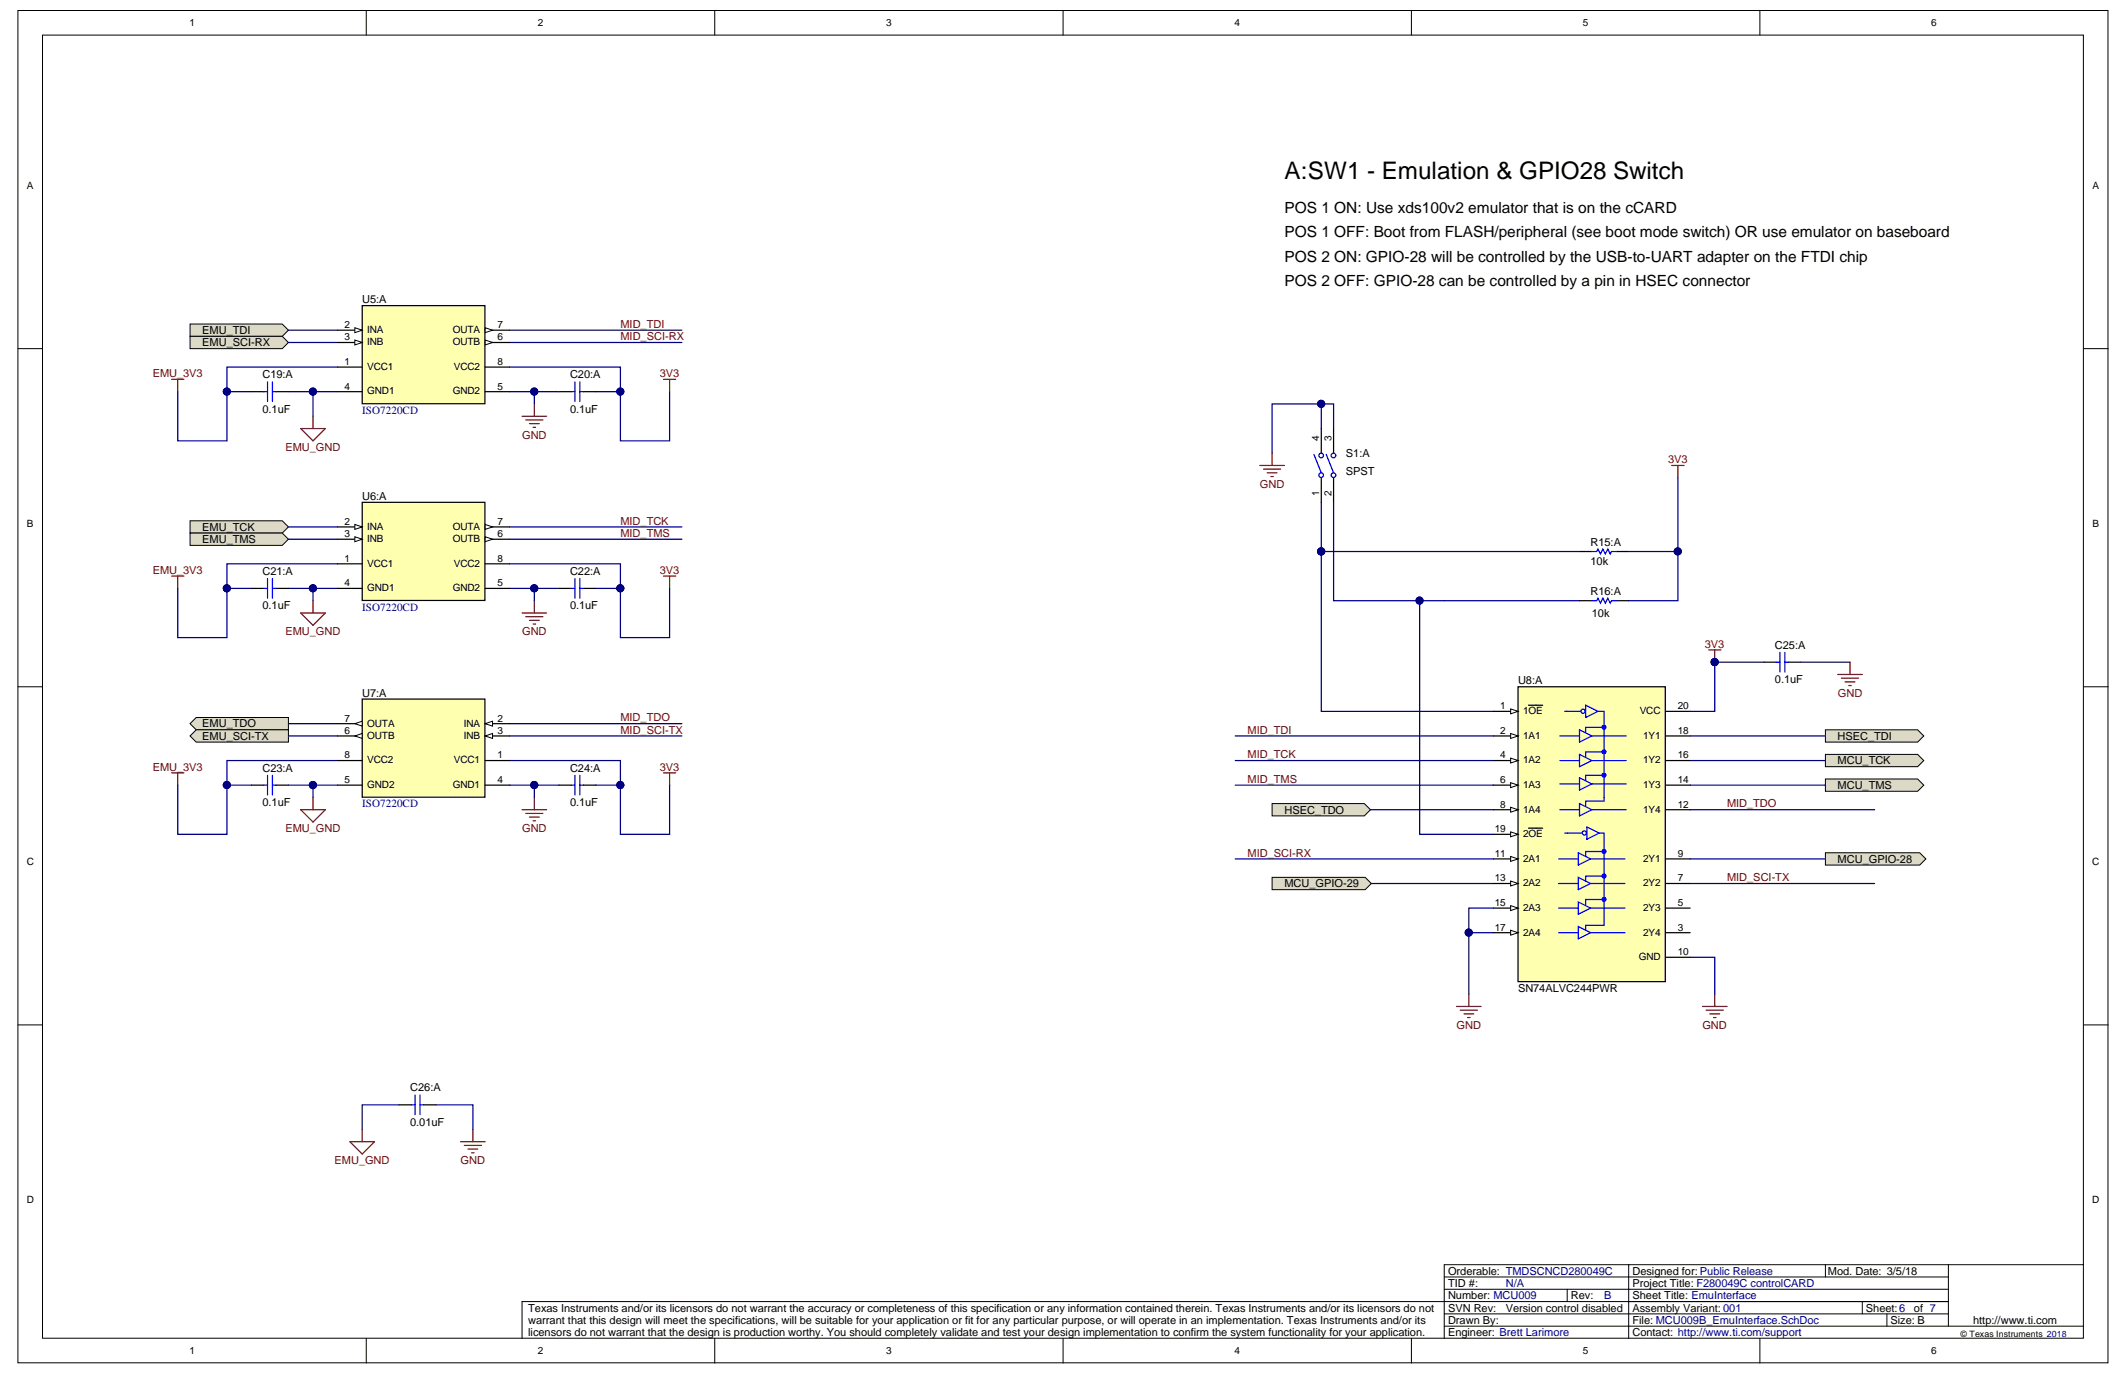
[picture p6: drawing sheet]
<svg xmlns="http://www.w3.org/2000/svg" width="432mm" height="279mm" viewBox="0 0 432 279" stroke-linecap="round" stroke-linejoin="round" font-family="sans-serif">
<g fill="#fff" stroke="#000" stroke-width=".2">
<path d="M3.6 2.1h424.1v274.5h-424.1z"/>
<path d="M8.6 7.1h414.1v264.5h-414.1z"/>
</g>
<g fill="none" stroke="#000" stroke-width=".2">
<path d="M74.3 2.1v5M145 2.1v5M215.7 2.1v5M286.4 2.1v5M357.1 2.1v5M3.6 70.8h5M422.8 70.8h5M3.6 139.4h5M422.8 139.4h5M3.6 208h5M422.8 208h5M293.1 259.2h102.3"/>
<path d="M330.5 256.7h-37.4v14.9M370.4 256.7v2.5M395.4 256.7v12.4M422.8 256.7h-92.3v14.9M74.3 271.6v5M145 271.6v5M215.7 271.6v5M286.4 271.6v5M293.1 269.1h129.7M293.1 266.6h102.3M293.1 261.7h102.3M318 261.7v2.4"/>
<path d="M357.1 271.6v5M377.9 264.1v2.5M382.9 266.6v2.5M395.4 264.1h-289.5v7.5"/>
</g>
<path d="M81 224.2h2.5M86 224.2h2.5" fill="none" stroke="#000" stroke-width=".25"/>
<path d="M83.5 224.2h.7M84.2 222.2v4M85.2 222.2v4M85.2 224.2h.8" fill="none" stroke="#00f" stroke-width=".25"/>
<g fill="none" stroke="#800000" stroke-width=".25">
<path d="M34.8 77h2.5M36.1 77v2.5M134.6 77h2.5M135.9 77v2.5M61 87h5l-2.5 2.5zM63.5 84.5v2.5M105.9 84.5h5M106.7 85.2h3.5M107.4 86h2M108.2 86.7h.5M108.4 82v2.5M34.8 116.9h2.5"/>
<path d="M36.1 116.9v2.5M134.6 116.9h2.5M135.9 116.9v2.5M61 124.4h5l-2.5 2.5zM63.5 121.9v2.5M105.9 124.4h5M106.7 125.2h3.5M107.4 125.9h2M108.2 126.7h.5M108.4 121.9v2.5M34.8 156.8h2.5M36.1 156.8v2.5"/>
<path d="M134.6 156.8h2.5M135.9 156.8v2.5M61 164.3h5l-2.5 2.5zM63.5 161.8v2.5M105.9 164.3h5M106.7 165.1h3.5M107.4 165.8h2M108.2 166.6h.5M108.4 161.8v2.5M71 231.7h5l-2.5 2.5zM73.5 229.2v2.5M93.5 231.7h4.9"/>
<path d="M94.2 232.5h3.5M95 233.2h1.9M95.7 234h.5M96 229.2v2.5"/>
</g>
<g fill="none" stroke="#000080" stroke-width=".25">
<path d="M68.5 79.5h-5v5M68.5 74.5h-22.4v15h-10v-10M103.4 79.5h5v2.5M103.4 74.5h22.5v15h10v-10M68.5 119.4h-5v2.5M68.5 114.4h-22.4v15h-10v-10M103.4 119.4h5v2.5M103.4 114.4h22.5v15h10v-10M68.5 154.3h-22.4v15h-10v-10M68.5 159.3h-5v2.5M103.4 159.3h5v2.5M103.4 154.3h22.5v15h10v-10"/>
<path d="M81 224.2h-7.5v5M88.5 224.2h7.5v5"/>
</g>
<g fill="#000080" stroke="#000080" stroke-width=".2">
<circle cx="63.5" cy="79.5" r=".72"/>
<circle cx="63.5" cy="119.4" r=".72"/>
<circle cx="46" cy="79.5" r=".72"/>
<circle cx="46" cy="119.4" r=".72"/>
<circle cx="46" cy="159.3" r=".72"/>
<circle cx="63.5" cy="159.3" r=".72"/>
<circle cx="108.4" cy="79.5" r=".72"/>
<circle cx="108.4" cy="119.4" r=".72"/>
<circle cx="108.4" cy="159.3" r=".72"/>
<circle cx="125.9" cy="79.5" r=".72"/>
<circle cx="125.9" cy="119.4" r=".72"/>
<circle cx="125.9" cy="159.3" r=".72"/>
</g>
<g fill="#dcd9c7" stroke="#000" stroke-width=".2">
<path d="M38.6 65.8h18.7l1.2 1.2-1.2 1.3h-18.7z" fill-rule="evenodd"/>
<path d="M38.6 68.3h18.7l1.2 1.2-1.2 1.3h-18.7z" fill-rule="evenodd"/>
<path d="M38.6 105.7h18.7l1.2 1.2-1.2 1.3h-18.7z" fill-rule="evenodd"/>
<path d="M38.6 108.2h18.7l1.2 1.2-1.2 1.3h-18.7z" fill-rule="evenodd"/>
<path d="M39.8 145.6h18.7v2.5h-18.7l-1.2-1.2z" fill-rule="evenodd"/>
<path d="M39.8 148.1h18.7v2.5h-18.7l-1.2-1.2z" fill-rule="evenodd"/>
</g>
<path d="M103.4 67h35M103.4 69.5h35M103.4 106.9h35M103.4 109.4h35M103.4 146.9h35M103.4 149.4h35" fill="none" stroke="#000080" stroke-width=".25"/>
<g fill="#dcd9c7" stroke="#000" stroke-width=".2">
<path d="M258.1 163.1h18.7l1.3 1.2-1.3 1.3h-18.7z" fill-rule="evenodd"/>
<path d="M370.4 158.1h18.7l1.3 1.2-1.3 1.3h-18.7z" fill-rule="evenodd"/>
<path d="M370.4 153.1h18.7l1.3 1.2-1.3 1.3h-18.7z" fill-rule="evenodd"/>
<path d="M370.4 148.1h18.7l1.3 1.3-1.3 1.2h-18.7z" fill-rule="evenodd"/>
</g>
<g fill="none" stroke="#000080" stroke-width=".25">
<path d="M46.1 79.5h4.9M58.5 79.5h5M108.4 79.5h5M120.9 79.5h5M46.1 119.4h4.9M58.5 119.4h5M108.4 119.4h5M120.9 119.4h5M46.1 159.3h4.9M58.5 159.3h5M108.4 159.3h5M120.9 159.3h5"/>
<path d="M343 149.4h27.4M343 154.3h27.4M303 189.3h-5v12.5M303 184.3h-5v5"/>
</g>
<path d="M295.6 204.3h4.9M296.3 205h3.5M297 205.8h2M297.8 206.5h.5M298 201.8v2.5" fill="none" stroke="#800000" stroke-width=".25"/>
<g fill="#000080" stroke="#000080" stroke-width=".2">
<circle cx="298" cy="189.3" r=".72"/>
<circle cx="125.9" cy="79.5" r=".72"/>
<circle cx="108.4" cy="79.5" r=".72"/>
<circle cx="63.5" cy="79.5" r=".72"/>
<circle cx="46" cy="79.5" r=".72"/>
<circle cx="46" cy="119.4" r=".72"/>
<circle cx="63.5" cy="119.4" r=".72"/>
<circle cx="108.4" cy="119.4" r=".72"/>
<circle cx="125.9" cy="119.4" r=".72"/>
<circle cx="125.9" cy="159.3" r=".72"/>
<circle cx="108.4" cy="159.3" r=".72"/>
<circle cx="63.5" cy="159.3" r=".72"/>
<circle cx="46" cy="159.3" r=".72"/>
</g>
<g fill="#dcd9c7" stroke="#000" stroke-width=".2">
<path d="M370.4 173.1h19.1l1.3 1.2-1.3 1.3h-19.1z" fill-rule="evenodd"/>
<path d="M258.1 178.1h18.9l1.3 1.2-1.3 1.3h-18.9z" fill-rule="evenodd"/>
</g>
<g fill="none" stroke="#000080" stroke-width=".25">
<path d="M58.5 67h10M58.5 69.5h10M268.1 87v-5h-10v10M268.1 82h2.5v5M340.5 97v14.9h-10M58.5 106.9h10M58.5 109.4h10M268.1 111.9h52.4M270.6 101.9v20h49.9M340.5 111.9v10h-10M288.1 121.9v47.4h14.9M58.5 146.9h10"/>
<path d="M58.5 149.4h10M250.6 149.4h52.4M250.6 154.3h52.4M250.6 159.3h52.4M343 159.3h27.4M250.6 174.3h52.4M278.1 164.3h24.9M278.3 179.3h24.7M343 179.3h37.4M343 174.3h27.4M343 164.3h37.4"/>
</g>
<g fill="#000080" stroke="#000080" stroke-width=".2">
<circle cx="288" cy="121.9" r=".72"/>
<circle cx="268.1" cy="82" r=".72"/>
<circle cx="268.1" cy="111.9" r=".72"/>
<circle cx="340.4" cy="111.9" r=".72"/>
</g>
<g fill="none" stroke="#000" stroke-width=".25">
<path d="M51 79.5h2.5M56 79.5h2.5M113.4 79.5h2.5M118.4 79.5h2.5M268.1 87v5M268.1 97v4.9M270.6 87v5M270.6 97v4.9M51 119.4h2.5M56 119.4h2.5M113.4 119.4h2.5M118.4 119.4h2.5"/>
<path d="M320.5 111.9h2.5M328 111.9h2.5M320.5 121.9h2.5M328 121.9h2.5M51 159.3h2.5M56 159.3h2.5M113.4 159.3h2.5M118.4 159.3h2.5"/>
</g>
<g fill="none" stroke="#00f" stroke-width=".25">
<path d="M53.5 79.5h.8M54.3 77.5v4M55.3 79.5h.7M55.3 77.5v4M115.9 79.5h.8M116.7 77.5v4M117.7 77.5v4M117.7 79.5h.7M266.6 92.2l1.5 3.8M269.1 92.2l1.5 3.8M53.5 119.4h.8M54.3 117.4v4"/>
<path d="M55.3 119.4h.7M55.3 117.4v4M115.9 119.4h.8M116.7 117.4v4M117.7 117.4v4M117.7 119.4h.7M323 111.9h1l.2-.5 .5 1 .5-1 .5 1 .5-1 .5 1 .3-.5h1M323 121.9h1l.2-.5 .5 1 .5-1 .5 1 .5-1 .5 1 .3-.5h1M53.5 159.3h.8M54.3 157.3v4M55.3 159.3h.7M55.3 157.3v4"/>
<path d="M115.9 159.3h.8M116.7 157.3v4M117.7 157.3v4M117.7 159.3h.7"/>
<circle cx="268.1" cy="96.4" r=".47"/>
<circle cx="268.1" cy="92.4" r=".47"/>
<circle cx="270.6" cy="92.4" r=".47"/>
<circle cx="270.6" cy="96.4" r=".47"/>
</g>
<path d="M255.6 94.5h5M256.4 95.2h3.5M257.1 96h2M257.9 96.7h.5M258.1 92v2.5M339.2 94.5h2.5M340.5 94.5v2.5" fill="none" stroke="#800000" stroke-width=".25"/>
<path d="M73.5 141.9h24.9v19.9h-24.9z" fill="#ffffb0" stroke="#000" stroke-width=".25"/>
<path d="M98.4 154.3h5M98.4 146.9h5" fill="none" stroke="#000" stroke-width=".25"/>
<path d="M98.4 146.9l1.5-.5v1z" fill="#fff"/>
<path d="M98.4 146.9l1.5-.5v1z" fill="none" stroke="#000" stroke-width=".2"/>
<path d="M98.4 149.4h5" fill="none" stroke="#000" stroke-width=".25"/>
<path d="M98.4 149.4l1.5-.5v1z" fill="#fff"/>
<path d="M98.4 149.4l1.5-.5v1z" fill="none" stroke="#000" stroke-width=".2"/>
<path d="M68.5 159.3h5M68.5 149.4h5M98.4 159.3h5" fill="none" stroke="#000" stroke-width=".25"/>
<path d="M72 149.4l1.5-.5v1z" fill="#fff"/>
<path d="M72 149.4l1.5-.5v1z" fill="none" stroke="#000" stroke-width=".2"/>
<path d="M68.5 146.9h5" fill="none" stroke="#000" stroke-width=".25"/>
<path d="M72 146.9l1.5-.5v1z" fill="#fff"/>
<path d="M72 146.9l1.5-.5v1z" fill="none" stroke="#000" stroke-width=".2"/>
<path d="M68.5 154.3h5" fill="none" stroke="#000" stroke-width=".25"/>
<path d="M73.5 101.9h24.9v20h-24.9z" fill="#ffffb0" stroke="#000" stroke-width=".25"/>
<path d="M68.5 114.4h5M68.5 106.9h5" fill="none" stroke="#000" stroke-width=".25"/>
<path d="M72 106.4l1.5 .5-1.5 .5z" fill="#fff"/>
<path d="M72 106.4l1.5 .5-1.5 .5z" fill="none" stroke="#000" stroke-width=".2"/>
<path d="M68.5 109.4h5" fill="none" stroke="#000" stroke-width=".25"/>
<path d="M72 108.9l1.5 .5-1.5 .5z" fill="#fff"/>
<path d="M72 108.9l1.5 .5-1.5 .5z" fill="none" stroke="#000" stroke-width=".2"/>
<path d="M68.5 119.4h5M98.4 119.4h5M98.4 109.4h5" fill="none" stroke="#000" stroke-width=".25"/>
<path d="M98.4 108.9l1.5 .5-1.5 .5z" fill="#fff"/>
<path d="M98.4 108.9l1.5 .5-1.5 .5z" fill="none" stroke="#000" stroke-width=".2"/>
<path d="M98.4 106.9h5" fill="none" stroke="#000" stroke-width=".25"/>
<path d="M98.4 106.4l1.5 .5-1.5 .5z" fill="#fff"/>
<path d="M98.4 106.4l1.5 .5-1.5 .5z" fill="none" stroke="#000" stroke-width=".2"/>
<path d="M98.4 114.4h5" fill="none" stroke="#000" stroke-width=".25"/>
<path d="M73.5 62h24.9v19.9h-24.9z" fill="#ffffb0" stroke="#000" stroke-width=".25"/>
<path d="M68.5 74.5h5M68.5 67h5" fill="none" stroke="#000" stroke-width=".25"/>
<path d="M72 66.5l1.5 .5-1.5 .5z" fill="#fff"/>
<path d="M72 66.5l1.5 .5-1.5 .5z" fill="none" stroke="#000" stroke-width=".2"/>
<path d="M68.5 69.5h5" fill="none" stroke="#000" stroke-width=".25"/>
<path d="M72 69l1.5 .5-1.5 .5z" fill="#fff"/>
<path d="M72 69l1.5 .5-1.5 .5z" fill="none" stroke="#000" stroke-width=".2"/>
<path d="M68.5 79.5h5M98.4 79.5h5M98.4 69.5h5" fill="none" stroke="#000" stroke-width=".25"/>
<path d="M98.4 69l1.5 .5-1.5 .5z" fill="#fff"/>
<path d="M98.4 69l1.5 .5-1.5 .5z" fill="none" stroke="#000" stroke-width=".2"/>
<path d="M98.4 67h5" fill="none" stroke="#000" stroke-width=".25"/>
<path d="M98.4 66.5l1.5 .5-1.5 .5z" fill="#fff"/>
<path d="M98.4 66.5l1.5 .5-1.5 .5z" fill="none" stroke="#000" stroke-width=".2"/>
<path d="M98.4 74.5h5" fill="none" stroke="#000" stroke-width=".25"/>
<path d="M268.1 101.9v42.5h34.9" fill="none" stroke="#000080" stroke-width=".25"/>
<circle cx="268.1" cy="111.9" r=".72" fill="#000080" stroke="#000080" stroke-width=".2"/>
<path d="M308 139.4h29.9v59.8h-29.9z" fill="#ffffb0" stroke="#000" stroke-width=".25"/>
<path d="M303 144.4h5" fill="none" stroke="#000" stroke-width=".25"/>
<path d="M306.5 143.9l1.5 .5-1.5 .5z" fill="#fff"/>
<path d="M306.5 143.9l1.5 .5-1.5 .5z" fill="none" stroke="#000" stroke-width=".2"/>
<path d="M303 149.4h5M310.1 143.1h2.9" fill="none" stroke="#000" stroke-width=".25"/>
<path d="M306.5 148.9l1.5 .5-1.5 .5z" fill="#fff"/>
<path d="M306.5 148.9l1.5 .5-1.5 .5z" fill="none" stroke="#000" stroke-width=".2"/>
<path d="M303 154.3h5M338 189.3h5" fill="none" stroke="#000" stroke-width=".25"/>
<path d="M306.5 153.9l1.5 .4-1.5 .5z" fill="#fff"/>
<path d="M306.5 153.9l1.5 .4-1.5 .5z" fill="none" stroke="#000" stroke-width=".2"/>
<path d="M303 159.3h5M338 184.3h5" fill="none" stroke="#000" stroke-width=".25"/>
<path d="M306.5 158.8l1.5 .5-1.5 .5z" fill="#fff"/>
<path d="M306.5 158.8l1.5 .5-1.5 .5z" fill="none" stroke="#000" stroke-width=".2"/>
<path d="M303 164.3h5M338 179.3h5" fill="none" stroke="#000" stroke-width=".25"/>
<path d="M306.5 163.8l1.5 .5-1.5 .5z" fill="#fff"/>
<path d="M306.5 163.8l1.5 .5-1.5 .5z" fill="none" stroke="#000" stroke-width=".2"/>
<path d="M303 174.3h5M338 174.3h5M338 194.3h5" fill="none" stroke="#000" stroke-width=".25"/>
<path d="M306.5 173.8l1.5 .5-1.5 .5z" fill="#fff"/>
<path d="M306.5 173.8l1.5 .5-1.5 .5z" fill="none" stroke="#000" stroke-width=".2"/>
<path d="M303 179.3h5M338 164.3h5" fill="none" stroke="#000" stroke-width=".25"/>
<path d="M306.5 178.8l1.5 .5-1.5 .5z" fill="#fff"/>
<path d="M306.5 178.8l1.5 .5-1.5 .5z" fill="none" stroke="#000" stroke-width=".2"/>
<path d="M338 159.3h5M303 184.3h5" fill="none" stroke="#000" stroke-width=".25"/>
<path d="M306.5 183.8l1.5 .5-1.5 .5z" fill="#fff"/>
<path d="M306.5 183.8l1.5 .5-1.5 .5z" fill="none" stroke="#000" stroke-width=".2"/>
<path d="M338 154.3h5M303 189.3h5" fill="none" stroke="#000" stroke-width=".25"/>
<path d="M306.5 188.8l1.5 .5-1.5 .5z" fill="#fff"/>
<path d="M306.5 188.8l1.5 .5-1.5 .5z" fill="none" stroke="#000" stroke-width=".2"/>
<path d="M338 149.4h5M303 169.3h5" fill="none" stroke="#000" stroke-width=".25"/>
<path d="M306.5 168.8l1.5 .5-1.5 .5z" fill="#fff"/>
<path d="M306.5 168.8l1.5 .5-1.5 .5z" fill="none" stroke="#000" stroke-width=".2"/>
<path d="M357.9 134.4h2.5M362.9 134.4h2.5M338 144.4h5M310.1 168.1h2.9" fill="none" stroke="#000" stroke-width=".25"/>
<g fill="none" stroke="#00f" stroke-width=".25">
<path d="M360.4 134.4h.8M361.2 132.4v4M362.2 132.4v4M362.2 134.4h.7M316.5 149.4h4M316.5 154.3h4M316.5 159.1h4M317.5 144.4h3.3M320.5 148.1l2.5 1.3-2.5 1.2zM320.5 153.1l2.5 1.2-2.5 1.3zM320.5 157.8l2.5 1.3-2.5 1.2zM321.7 143.1l2.5 1.3-2.5 1.2z"/>
<path d="M323 149.4h7M323 154.3h7M323 159.1h7M324.2 144.4h1.3v18.2h-3.8v1M325.5 147.6h-3.8v1M325.5 152.6h-3.8v1M325.5 157.3h-3.8v1M316.3 174.3h4M316.3 179.3h4M316.5 164.3h4M317.5 169.1h3.5M320.3 173.1l2.4 1.2-2.4 1.3z"/>
<path d="M320.3 178.1l2.4 1.2-2.4 1.3zM320.5 163.1l2.5 1.2-2.5 1.3zM322 167.8l2.5 1.3-2.5 1.2zM322.7 174.3h7M322.7 179.3h7M323 164.3h7M324.5 169.1h1v18.7h-3.8v1M325.5 172.8h-3.8v1M325.5 177.8h-3.8v1M316.3 184.3h4M316.3 189.3h4M320.3 183l2.4 1.3-2.4 1.2z"/>
<path d="M320.3 188l2.4 1.3-2.4 1.2zM322.7 184.3h7M322.7 189.3h7M325.5 182.5h-3.8v1"/>
<circle cx="321.2" cy="144.3" r=".42"/>
<circle cx="321.5" cy="169" r=".42"/>
</g>
<g fill="none" stroke="#00f" stroke-width=".75">
<circle cx="325.5" cy="147.6" r=".12"/>
<circle cx="325.5" cy="157.3" r=".12"/>
<circle cx="325.5" cy="152.6" r=".12"/>
<circle cx="325.5" cy="177.8" r=".12"/>
<circle cx="325.5" cy="172.8" r=".12"/>
<circle cx="325.5" cy="182.5" r=".12"/>
</g>
<path d="M346.7 131.9h2.5M347.9 131.9v2.5M372.9 136.9h5M373.6 137.6h3.5M374.4 138.4h2M375.1 139.1h.5M375.4 134.4v2.5M345.5 204.3h4.9M346.2 205h3.5M346.9 205.8h2M347.7 206.5h.5M347.9 201.8v2.5" fill="none" stroke="#800000" stroke-width=".25"/>
<circle cx="347.9" cy="134.4" r=".72" fill="#000080" stroke="#000080" stroke-width=".2"/>
<path d="M357.9 134.4h-10v10h-4.9M365.4 134.4h10M343 194.3h4.9v7.5" fill="none" stroke="#000080" stroke-width=".25"/>
<text font-size="4.9" x="260.6" y="36.3">A:SW1 - Emulation &amp; GPIO28 Switch</text>
<g font-size="3.1">
<text x="260.6" y="43.1">POS 1 ON: Use xds100v2 emulator that is on the cCARD</text>
<text x="260.6" y="48.1">POS 1 OFF: Boot from FLASH/peripheral (see boot mode switch) OR use emulator on baseboard</text>
<text x="260.6" y="53.1">POS 2 ON: GPIO-28 will be controlled by the USB-to-UART adapter on the FTDI chip</text>
<text x="260.6" y="58.1">POS 2 OFF: GPIO-28 can be controlled by a pin in HSEC connector</text>
</g>
<g font-size="2.2">
<text x="73.5" y="61.5">U5:A</text>
<text x="41.1" y="67.8">EMU_TDI</text>
<text x="41.1" y="70.3">EMU_SCI-RX</text>
<text x="53.3" y="76.8">C19:A</text>
<text x="115.7" y="76.8">C20:A</text>
<text x="53.3" y="83.8">0.1uF</text>
<text x="115.7" y="83.8">0.1uF</text>
<text x="273.1" y="92.7">S1:A</text>
<text x="73.5" y="101.5">U6:A</text>
<text x="273.1" y="96.5">SPST</text>
<text x="41.1" y="107.7">EMU_TCK</text>
<text x="41.1" y="110.2">EMU_TMS</text>
<text x="322.7" y="110.7">R15:A</text>
<text x="53.3" y="116.7">C21:A</text>
<text x="115.7" y="116.7">C22:A</text>
<text x="322.7" y="114.7">10k</text>
<text x="53.3" y="123.7">0.1uF</text>
<text x="115.7" y="123.7">0.1uF</text>
<text x="322.7" y="120.7">R16:A</text>
<text x="323" y="125.2">10k</text>
<text x="360.2" y="131.7">C25:A</text>
<text x="73.5" y="141.4">U7:A</text>
<text x="308" y="138.9">U8:A</text>
<text x="360.2" y="138.7">0.1uF</text>
<text x="41.1" y="147.6">EMU_TDO</text>
<text x="41.1" y="150.1">EMU_SCI-TX</text>
<text x="372.9" y="155.1">MCU_TCK</text>
<text x="372.9" y="150.1">HSEC_TDI</text>
<text x="53.3" y="156.6">C23:A</text>
<text x="115.7" y="156.6">C24:A</text>
<text x="372.9" y="160.1">MCU_TMS</text>
<text x="53.3" y="163.6">0.1uF</text>
<text x="115.7" y="163.6">0.1uF</text>
<text x="260.6" y="165.1">HSEC_TDO</text>
<text x="372.9" y="175.1">MCU_GPIO-28</text>
<text x="260.6" y="180.1">MCU_GPIO-29</text>
<text x="308" y="201.3">SN74ALVC244PWR</text>
<text x="83.2" y="221.5">C26:A</text>
<text x="83.2" y="228.5">0.01uF</text>
<text x="293.8" y="263.7">Number: MCU009</text>
<text x="293.8" y="261.2">TID #:</text>
<text x="293.8" y="258.7">Orderable: TMDSCNCD280049C</text>
<text x="318.8" y="263.7">Rev:</text>
<text x="331.2" y="263.7">Sheet Title: EmuInterface</text>
<text x="331.2" y="261.2">Project Title: F280049C controlCARD</text>
<text x="331.2" y="258.7">Designed for: Public Release</text>
<text x="370.9" y="258.7">Mod. Date: 3/5/18</text>
<text x="107.2" y="266.2">Texas Instruments and/or its licensors do not warrant the accuracy or completeness of this specification or any information contained therein. Texas Instruments and/or its licensors do not</text>
<text x="107.2" y="268.7">warrant that this design will meet the specifications, will be suitable for your application or fit for any particular purpose, or will operate in an implementation. Texas Instruments and/or its</text>
<text x="293.8" y="268.7">Drawn By:</text>
<text x="293.8" y="266.2">SVN Rev:</text>
<text x="305.5" y="266.2">Version control disabled</text>
<text x="331.2" y="268.7">File: MCU009B_EmuInterface.SchDoc</text>
<text x="331.2" y="266.2">Assembly Variant: 001</text>
<text x="378.6" y="266.2">Sheet:6</text>
<text x="383.6" y="268.7">Size: B</text>
<text x="388.4" y="266.2">of 7</text>
<text x="400.4" y="268.7">http://www.ti.com</text>
<text x="107.2" y="271.2">licensors do not warrant that the design is production worthy. You should completely validate and test your design implementation to confirm the system functionality for your application.</text>
<text x="293.8" y="271.2">Engineer: Brett Larimore</text>
<text x="331.2" y="271.2">Contact: http://www.ti.com/support</text>
</g>
<g font-size="2.2" fill="#800000">
<text x="125.9" y="66.5">MID_TDI</text>
<text x="125.9" y="69">MID_SCI-RX</text>
<text x="31" y="76.5">EMU_3V3</text>
<text x="133.9" y="76.5">3V3</text>
<text x="105.9" y="89">GND</text>
<text x="57.9" y="91.5">EMU_GND</text>
<text x="338.5" y="94">3V3</text>
<text x="255.6" y="99">GND</text>
<text x="125.9" y="106.5">MID_TCK</text>
<text x="125.9" y="109">MID_TMS</text>
<text x="31" y="116.5">EMU_3V3</text>
<text x="133.9" y="116.5">3V3</text>
<text x="57.9" y="128.9">EMU_GND</text>
<text x="105.9" y="128.9">GND</text>
<text x="346" y="131.4">3V3</text>
<text x="372.9" y="141.4">GND</text>
<text x="125.9" y="146.4">MID_TDO</text>
<text x="125.9" y="148.9">MID_SCI-TX</text>
<text x="253.2" y="148.9">MID_TDI</text>
<text x="253.2" y="153.9">MID_TCK</text>
<text x="31" y="156.4">EMU_3V3</text>
<text x="133.9" y="156.4">3V3</text>
<text x="253.2" y="158.9">MID_TMS</text>
<text x="350.4" y="163.9">MID_TDO</text>
<text x="57.9" y="168.8">EMU_GND</text>
<text x="105.9" y="168.8">GND</text>
<text x="253.2" y="173.8">MID_SCI-RX</text>
<text x="350.4" y="178.8">MID_SCI-TX</text>
<text x="295.6" y="208.8">GND</text>
<text x="345.4" y="208.8">GND</text>
<text x="67.9" y="236.2">EMU_GND</text>
<text x="93.5" y="236.2">GND</text>
</g>
<g font-size="2.2" fill="#000080">
<text x="73.5" y="84">ISO7220CD</text>
<text x="73.5" y="123.9">ISO7220CD</text>
<text x="73.5" y="163.9">ISO7220CD</text>
<text x="305.5" y="261.2">N/A</text>
<text x="325.5" y="263.7">B</text>
</g>
<g font-size="2">
<text x="38.4" y="5.3">1</text>
<text x="109.1" y="5.3">2</text>
<text x="179.8" y="5.3">3</text>
<text x="250.5" y="5.3">4</text>
<text x="321.2" y="5.3">5</text>
<text x="391.9" y="5.3">6</text>
<text x="5.5" y="38.3">A</text>
<text x="424.6" y="38.3">A</text>
<text x="69.9" y="66.6">2</text>
<text x="69.9" y="69.1">3</text>
<text x="74.5" y="67.6">INA</text>
<text x="74.5" y="70.1">INB</text>
<text x="91.9" y="70.1">OUTB</text>
<text x="91.9" y="67.6">OUTA</text>
<text x="101" y="69.1">6</text>
<text x="101" y="66.6">7</text>
<text x="69.9" y="74.1">1</text>
<text x="74.5" y="75.1">VCC1</text>
<text x="92.1" y="75.1">VCC2</text>
<text x="101" y="74.1">8</text>
<text x="69.9" y="79.1">4</text>
<text x="74.5" y="80.1">GND1</text>
<text x="91.9" y="80.1">GND2</text>
<text x="101" y="79.1">5</text>
<text x="267.7" y="89.5" transform="rotate(-90 267.7 89.5)">4</text>
<text x="270.2" y="89.5" transform="rotate(-90 270.2 89.5)">3</text>
<text x="267.7" y="100.6" transform="rotate(-90 267.7 100.6)">1</text>
<text x="270.2" y="100.6" transform="rotate(-90 270.2 100.6)">2</text>
<text x="5.5" y="106.9">B</text>
<text x="69.9" y="106.5">2</text>
<text x="74.5" y="107.5">INA</text>
<text x="91.9" y="107.5">OUTA</text>
<text x="101" y="106.5">7</text>
<text x="424.6" y="106.9">B</text>
<text x="69.9" y="109">3</text>
<text x="74.5" y="110">INB</text>
<text x="91.9" y="110">OUTB</text>
<text x="101" y="109">6</text>
<text x="69.9" y="114">1</text>
<text x="69.9" y="119">4</text>
<text x="74.5" y="115">VCC1</text>
<text x="74.5" y="120">GND1</text>
<text x="91.9" y="120">GND2</text>
<text x="92.1" y="115">VCC2</text>
<text x="101" y="119">5</text>
<text x="101" y="114">8</text>
<text x="304.4" y="143.9">1</text>
<text x="340.5" y="143.9">20</text>
<text x="69.9" y="148.9">6</text>
<text x="69.9" y="146.4">7</text>
<text x="74.5" y="149.9">OUTB</text>
<text x="74.5" y="147.4">OUTA</text>
<text x="94.1" y="147.4">INA</text>
<text x="94.1" y="149.9">INB</text>
<text x="101" y="146.4">2</text>
<text x="101" y="148.9">3</text>
<text x="304.4" y="148.9">2</text>
<text x="309" y="145">1OE</text>
<text x="309" y="149.9">1A1</text>
<text x="332.7" y="145">VCC</text>
<text x="333.4" y="149.9">1Y1</text>
<text x="340.5" y="148.9">18</text>
<text x="69.9" y="153.9">8</text>
<text x="74.5" y="154.9">VCC2</text>
<text x="92.1" y="154.9">VCC1</text>
<text x="101" y="153.9">1</text>
<text x="304.4" y="153.9">4</text>
<text x="309" y="154.9">1A2</text>
<text x="333.4" y="154.9">1Y2</text>
<text x="340.5" y="153.9">16</text>
<text x="69.9" y="158.9">5</text>
<text x="74.5" y="159.9">GND2</text>
<text x="91.9" y="159.9">GND1</text>
<text x="101" y="158.9">4</text>
<text x="304.4" y="158.9">6</text>
<text x="309" y="159.9">1A3</text>
<text x="333.4" y="159.9">1Y3</text>
<text x="340.5" y="158.9">14</text>
<text x="304.4" y="163.9">8</text>
<text x="309" y="164.9">1A4</text>
<text x="333.4" y="164.9">1Y4</text>
<text x="340.5" y="163.9">12</text>
<text x="303.3" y="173.9">11</text>
<text x="303.3" y="168.9">19</text>
<text x="309" y="169.9">2OE</text>
<text x="340.5" y="173.9">9</text>
<text x="5.4" y="175.5">C</text>
<text x="303.3" y="178.9">13</text>
<text x="309" y="174.9">2A1</text>
<text x="309" y="179.9">2A2</text>
<text x="333.4" y="179.9">2Y2</text>
<text x="333.4" y="174.9">2Y1</text>
<text x="340.5" y="178.9">7</text>
<text x="424.5" y="175.5">C</text>
<text x="303.3" y="183.9">15</text>
<text x="309" y="184.9">2A3</text>
<text x="333.4" y="184.9">2Y3</text>
<text x="340.5" y="183.9">5</text>
<text x="303.3" y="188.8">17</text>
<text x="309" y="189.9">2A4</text>
<text x="333.4" y="189.9">2Y4</text>
<text x="340.5" y="188.8">3</text>
<text x="332.5" y="194.8">GND</text>
<text x="340.5" y="193.8">10</text>
<text x="5.4" y="244.2">D</text>
<text x="424.5" y="244.2">D</text>
<text x="38.4" y="274.8">1</text>
<text x="109.1" y="274.8">2</text>
<text x="179.8" y="274.8">3</text>
<text x="250.5" y="274.8">4</text>
<text x="321.2" y="274.8">5</text>
<text x="391.9" y="274.8">6</text>
</g>
<text font-size="1.8" x="397.8" y="271.3">© Texas Instruments 2018</text>
</svg>
